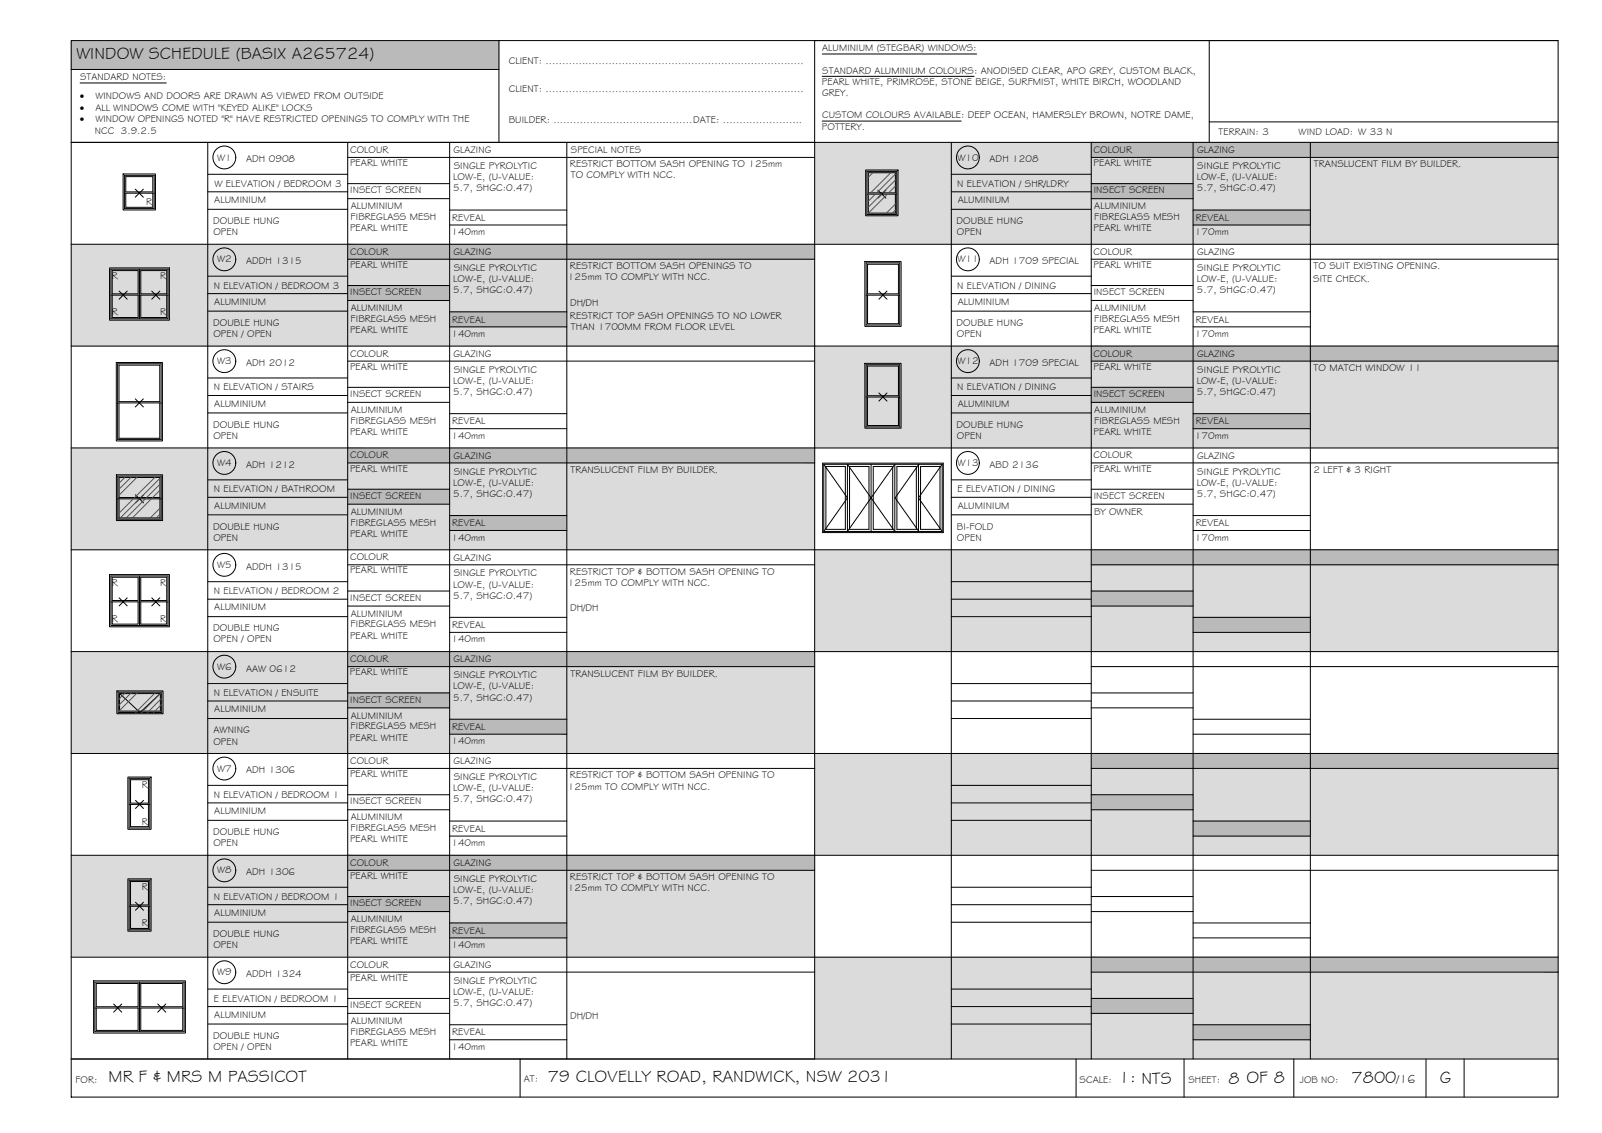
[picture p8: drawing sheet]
<svg xmlns="http://www.w3.org/2000/svg" width="420mm" height="297mm" viewBox="0 0 420 297" stroke-linecap="round" stroke-linejoin="round" font-family="sans-serif">
<!-- layer: WINDOW SCHEDULE HATCH -->
<g fill="#dbdbdb" stroke="#dbdbdb" stroke-width=".26">
<path d="M213.7 37.3l195 26.7v-26.7zM213.7 37.3l195 26.7h-195z"/>
<path d="M18.7 64l195 26.7v-26.7zM18.7 64l195 26.7h-195z"/>
<path d="M213.7 90.7l195 26.7v-26.7zM213.7 90.7l195 26.7h-195z"/>
<path d="M18.7 117.4l195 26.7v-26.7zM18.7 117.4l195 26.7h-195z"/>
<path d="M213.7 144.1l195 26.7v-26.7zM213.7 144.1l195 26.7h-195z"/>
<path d="M18.7 170.8l195 26.7v-26.7zM18.7 170.8l195 26.7h-195z"/>
<path d="M213.7 197.5l195 26.7v-26.7zM213.7 197.5l195 26.7h-195z"/>
<path d="M18.7 224.2l195 26.7v-26.7zM18.7 224.2l195 26.7h-195z"/>
<path d="M213.7 250.9l195 26.7v-26.7zM213.7 250.9l195 26.7h-195z"/>
</g>
<g fill="#bababa" stroke="#bababa" stroke-width=".26">
<path d="M18.7 10.6l112.2 7.6v-7.6zM18.7 10.6l112.2 7.6h-112.2z"/>
<path d="M286.2 37.3l122.5 4v-4zM286.2 37.3l122.5 4h-122.5z"/>
<path d="M286.2 48.1l26.7 4v-4zM286.2 48.1l26.7 4h-26.7z"/>
<path d="M312.9 55.1l30.8 3.9v-3.9zM312.9 55.1l30.8 3.9h-30.8z"/>
<path d="M91.2 64l122.5 4v-4zM91.2 64l122.5 4h-122.5z"/>
<path d="M91.2 74.9l26.7 3.9v-3.9zM91.2 74.9l26.7 3.9h-26.7z"/>
<path d="M117.9 81.8l30.8 3.9v-3.9zM117.9 81.8l30.8 3.9h-30.8z"/>
<path d="M286.2 90.7l122.5 4v-4zM286.2 90.7l122.5 4h-122.5z"/>
<path d="M286.2 101.6l26.7 3.9v-3.9zM286.2 101.6l26.7 3.9h-26.7z"/>
<path d="M312.9 108.5l30.8 3.9v-3.9zM312.9 108.5l30.8 3.9h-30.8z"/>
<path d="M91.2 117.4l122.5 4v-4zM91.2 117.4l122.5 4h-122.5z"/>
<path d="M91.2 128.3l26.7 3.9v-3.9zM91.2 128.3l26.7 3.9h-26.7z"/>
<path d="M117.9 135.2l30.8 3.9v-3.9zM117.9 135.2l30.8 3.9h-30.8z"/>
<path d="M286.2 144.1l122.5 4v-4zM286.2 144.1l122.5 4h-122.5z"/>
<path d="M286.2 155l26.7 3.9v-3.9zM286.2 155l26.7 3.9h-26.7z"/>
<path d="M312.9 161.9l30.8 3.9v-3.9zM312.9 161.9l30.8 3.9h-30.8z"/>
<path d="M91.2 170.8l122.5 4v-4zM91.2 170.8l122.5 4h-122.5z"/>
<path d="M91.2 181.6l26.7 4v-4zM91.2 181.6l26.7 4h-26.7z"/>
<path d="M117.9 188.6l30.8 3.9v-3.9zM117.9 188.6l30.8 3.9h-30.8z"/>
<path d="M286.2 197.5l122.5 4v-4zM286.2 197.5l122.5 4h-122.5z"/>
<path d="M286.2 208.4l26.7 3.9v-3.9zM286.2 208.4l26.7 3.9h-26.7z"/>
<path d="M312.9 215.3l30.8 3.9v-3.9zM312.9 215.3l30.8 3.9h-30.8z"/>
<path d="M91.2 224.2l122.5 4v-4zM91.2 224.2l122.5 4h-122.5z"/>
<path d="M91.2 235l26.7 4v-4zM91.2 235l26.7 4h-26.7z"/>
<path d="M117.9 242l30.8 3.9v-3.9zM117.9 242l30.8 3.9h-30.8z"/>
<path d="M286.2 250.9l122.5 4v-4zM286.2 250.9l122.5 4h-122.5z"/>
<path d="M286.2 261.8l26.7 3.9v-3.9zM286.2 261.8l26.7 3.9h-26.7z"/>
<path d="M312.9 268.7l30.8 3.9v-3.9zM312.9 268.7l30.8 3.9h-30.8z"/>
</g>
<!-- layer: BORDER -->
<g fill="none" stroke="#000" stroke-width=".26">
<path d="M18.7 10.6h390v277h-390zM18.7 18.2h112.2M130.9 10.6v26.7M317.1 10.6v26.7M408.7 10.6h-195v267M18.7 37.3h390M54.5 37.3v240.3M91.2 37.3v240.3M117.9 37.3v240.3M148.7 37.3v240.3M249.5 37.3v240.3M286.2 37.3v240.3"/>
<path d="M312.9 37.3v240.3M317.1 32h91.6M343.7 37.3v240.3M54.5 45.7h36.7M54.5 50.3h36.7M54.5 54.9h36.7M91.2 41.3h122.5M91.2 48.1h26.7M91.2 52.1h26.7M117.9 55.1h30.8M117.9 59h30.8M249.5 45.7h36.7"/>
<path d="M249.5 50.3h36.7M249.5 54.9h36.7M286.2 41.3h122.5M286.2 48.1h26.7M286.2 52.1h26.7M312.9 55.1h30.8M312.9 59h30.8M18.7 64h390M54.5 72.4h36.7M54.5 77h36.7M91.2 68h122.5M91.2 74.9h26.7"/>
<path d="M91.2 78.8h26.7M249.5 72.4h36.7M249.5 77h36.7M286.2 68h122.5M286.2 74.9h26.7M286.2 78.8h26.7M18.7 90.7h390M54.5 81.6h36.7M54.5 99.1h36.7M91.2 94.7h122.5M117.9 81.8h30.8M117.9 85.7h30.8"/>
<path d="M249.5 81.6h36.7M249.5 99.1h36.7M286.2 94.7h122.5M312.9 81.8h30.8M312.9 85.7h30.8M18.7 117.4h390M54.5 103.7h36.7M54.5 108.3h36.7M91.2 101.6h26.7M91.2 105.5h26.7M117.9 108.5h30.8M117.9 112.4h30.8"/>
<path d="M249.5 103.7h36.7M249.5 108.3h36.7M286.2 101.6h26.7M286.2 105.5h26.7M312.9 108.5h30.8M312.9 112.4h30.8M54.5 125.8h36.7M54.5 130.4h36.7M54.5 135h36.7M91.2 121.4h122.5M91.2 128.3h26.7M91.2 132.2h26.7"/>
<path d="M117.9 135.2h30.8M117.9 139.1h30.8M249.5 125.8h36.7M249.5 130.4h36.7M249.5 135h36.7M286.2 121.4h122.5M286.2 128.3h26.7M286.2 132.2h26.7M312.9 135.2h30.8M312.9 139.1h30.8M18.7 144.1h390M54.5 152.5h36.7"/>
<path d="M54.5 157.1h36.7M91.2 148.1h122.5M91.2 155h26.7M91.2 158.9h26.7M249.5 152.5h36.7M249.5 157.1h36.7M286.2 148.1h122.5M286.2 155h26.7M286.2 158.9h26.7M18.7 170.8h390M54.5 161.7h36.7M54.5 179.2h36.7"/>
<path d="M91.2 174.8h122.5M117.9 161.9h30.8M117.9 165.8h30.8M249.5 161.7h36.7M249.5 179.2h36.7M286.2 174.8h122.5M312.9 161.9h30.8M312.9 165.8h30.8M18.7 197.5h390M54.5 183.8h36.7M54.5 188.4h36.7M91.2 181.7h26.7"/>
<path d="M91.2 185.6h26.7M117.9 188.6h30.8M117.9 192.5h30.8M249.5 183.8h36.7M249.5 188.4h36.7M286.2 181.7h26.7M286.2 185.6h26.7M312.9 188.6h30.8M312.9 192.5h30.8M54.5 205.9h36.7M54.5 210.5h36.7M54.5 215.1h36.7"/>
<path d="M91.2 201.5h122.5M91.2 208.4h26.7M91.2 212.3h26.7M117.9 215.3h30.8M117.9 219.2h30.8M249.5 205.9h36.7M249.5 210.5h36.7M249.5 215.1h36.7M286.2 201.5h122.5M286.2 208.4h26.7M286.2 212.3h26.7M312.9 215.3h30.8"/>
<path d="M312.9 219.2h30.8M18.7 224.2h390M54.5 232.6h36.7M54.5 237.2h36.7M91.2 228.2h122.5M91.2 235h26.7M91.2 239h26.7M249.5 232.6h36.7M249.5 237.2h36.7M286.2 228.2h122.5M286.2 235h26.7M286.2 239h26.7"/>
<path d="M18.7 250.9h390M54.5 241.8h36.7M54.5 259.3h36.7M91.2 254.9h122.5M117.9 242h30.8M117.9 245.9h30.8M249.5 241.8h36.7M249.5 259.3h36.7M286.2 254.9h122.5M312.9 242h30.8M312.9 245.9h30.8M18.7 277.6h390"/>
<path d="M54.5 263.9h36.7M54.5 268.5h36.7M91.2 261.8h26.7M91.2 265.7h26.7M117.9 268.7h30.8M117.9 272.6h30.8M136.4 277.6v10M249.5 263.9h36.7M249.5 268.5h36.7M282.2 277.6v10M286.2 261.8h26.7M286.2 265.7h26.7"/>
<path d="M310.5 277.6v10M312.9 268.7h30.8M312.9 272.6h30.8M339.3 277.6v10M374 277.6v10M384 277.6v10"/>
</g>
<!-- layer: TEXT -->
<path d="M215.7 14.2h40.4M21 21.8h22.6M215.6 31.7h36.5M215.7 20h39.8" fill="none" stroke="#000" stroke-width=".26"/>
<!-- layer: WINDOWS -->
<g fill="none" stroke="#000" stroke-width=".26">
<path d="M32.6 46h7.8v8.7h-7.8zM32.6 50.6h7.8M33 46.3h7.1v4h-7.1zM33 50.6v3.7h7.1v-3.7M35.5 49.6l1 1 1.1-1M35.5 51.7l1-1.1 1.1 1.1M227.4 44.9h7.8v11.3h-7.8zM227.4 50.9h7.8M227.7 45.3h7.1v5.3h-7.1zM227.7 50.9v5h7.1v-5M230.2 49.8l1.1 1.1 1.1-1.1M230.2 52l1.1-1.1 1.1 1.1"/>
<path d="M29.1 70.6h15v13h-15zM29.1 77.4h15M29.4 77.4v5.8h6.8v-5.8M29.4 70.9h6.8v6.1h-6.8zM31.2 76.3l1.1 1.1 1.1-1.1M31.2 78.4l1.1-1 1.1 1M36.6 70.6v13M36.9 77.4v5.8h6.8v-5.8M36.9 70.9h6.8v6.1h-6.8zM39.8 76.3l1.1 1.1 1-1.1M39.8 78.4l1.1-1 1 1M227.2 77.4h8.8"/>
<path d="M227.2 68.9h8.8v16.3h-8.8zM227.5 69.3h8.1v7.7h-8.1zM227.5 77.4v7.5h8.1v-7.5M230.5 76.3l1.1 1.1 1-1.1M230.5 78.4l1.1-1 1 1M30.8 95.4h11.5v19.8h-11.5zM31.2 95.7h10.7v9.6h-10.7zM227.2 95.6h8.8v16.3h-8.8zM227.5 96h8.1v7.8h-8.1zM30.8 105.6h11.5M31.2 105.6v9.3h10.7v-9.3M35.5 104.6l1 1 1.1-1"/>
<path d="M35.5 106.7l1-1.1 1.1 1.1M227.2 104.1h8.8M227.5 104.1v7.5h8.1v-7.5M230.5 103l1.1 1.1 1-1.1M230.5 105.1l1.1-1 1 1M30.9 124.8h11.4v11.3h-11.4zM30.9 130.8h11.4M31.2 125.2h10.7v5.2h-10.7zM31.2 130.8v5h10.7v-5M35.5 129.7l1.1 1.1 1-1.1M35.5 131.8l1.1-1 1 1M216.1 121.7l6.2 8.8-6.2 8.8"/>
<path d="M216.1 121.7h31M216.1 121.7v17.6M216.1 139.3h31M216.6 122.3h5.1v16.5h-5.1zM222.3 121.7l6.2 8.8-6.2 8.8zM222.8 122.3h5.1v16.5h-5.1zM228.5 121.7v17.6M229 122.3h5.1v16.5h-5.1zM234.7 121.7v17.6l-6.2-8.8zM235.2 122.3h5.1v16.5h-5.1zM240.9 121.7v17.6M241 121.7l-6.2 8.8 6.2 8.8"/>
<path d="M241.4 122.3h5.1v16.5h-5.1zM247.1 121.7l-6.2 8.8 6.2 8.8M247.1 121.7v17.6M29.1 151h15v13h-15zM29.1 157.8h15M29.4 157.8v5.8h6.8v-5.8M29.4 151.3h6.8v6.1h-6.8zM31.2 156.7l1.1 1.1 1.1-1.1M31.2 158.8l1.1-1 1.1 1M36.6 151v13M36.9 157.8v5.8h6.8v-5.8M36.9 151.3h6.8v6.1h-6.8z"/>
<path d="M39.8 156.7l1.1 1.1 1-1.1M39.8 158.8l1.1-1 1 1M31 181.5l5.7 5.3 5.7-5.3M31 181.5h11.4M31 181.5v5.3h11.4v-5.3M31.4 181.8h10.7v4.6h-10.7zM33.9 204.1h5.4v13h-5.4zM33.9 210.9h5.4M34.2 204.4h4.7v6.2h-4.7zM34.2 210.9v5.8h4.7v-5.8M35.5 209.8l1.1 1.1 1-1.1M35.5 212l1.1-1.1 1 1.1"/>
<path d="M33.9 230.8h5.4v13h-5.4zM33.9 237.6h5.4M34.2 231.1h4.7v6.2h-4.7zM34.2 237.6v5.8h4.7v-5.8M35.5 236.5l1.1 1.1 1-1.1M35.5 238.6l1.1-1 1 1M24.9 257.5h23.4v13h-23.4zM25.2 257.8h11v6.1h-11zM36.6 257.5v13M36.9 257.8h11v6.1h-11zM24.9 264.3h23.4M25.2 264.3v5.8h11v-5.8"/>
<path d="M29.8 263.2l1.1 1.1 1-1.1M29.8 265.4l1.1-1.1 1 1.1M36.9 264.3v5.8h11v-5.8M41.4 263.2l1 1.1 1.1-1.1M41.4 265.4l1-1.1 1.1 1.1"/>
<circle cx="58.8" cy="41.3" r="3"/>
<circle cx="253.8" cy="41.3" r="3"/>
<circle cx="58.8" cy="68" r="3"/>
<circle cx="253.8" cy="68" r="3"/>
<circle cx="58.8" cy="94.7" r="3"/>
<circle cx="253.8" cy="94.7" r="3"/>
<circle cx="58.8" cy="121.4" r="3"/>
<circle cx="253.8" cy="121.4" r="3"/>
<circle cx="58.8" cy="148.1" r="3"/>
<circle cx="58.8" cy="174.8" r="3"/>
<circle cx="58.8" cy="201.5" r="3"/>
<circle cx="58.8" cy="228.2" r="3"/>
<circle cx="58.8" cy="254.9" r="3"/>
</g>
<!-- layer: NEWWORK -->
<g fill="none" stroke="#000" stroke-width=".26">
<path d="M32.3 45.6h8.5v9.4h-8.5zM227 44.6h8.5v12h-8.5zM28.7 70.2h15.7v13.7h-15.7zM226.8 68.6h9.5v17h-9.5zM30.5 95h12.1v20.6h-12.1zM226.8 95.3h9.5v17h-9.5zM30.5 124.5h12.1v12h-12.1zM215.8 121.4h31.6v18.2h-31.6zM28.7 150.6h15.7v13.7h-15.7zM30.7 181.1h12.1v6h-12.1zM33.5 203.7h6.1v13.7h-6.1zM33.5 230.4h6.1v13.7h-6.1z"/>
<path d="M24.5 257.1h24.1v13.7h-24.1z"/>
</g>
<!-- layer: HATCH -->
<g fill="none" stroke="#545454" stroke-width=".26">
<path d="M228 50.9l-.3 .3M228.9 45.3l-1.2 1.2M229.6 50.9l-1.9 1.8M231.1 50.9l-3.4 3.4M232.7 50.9l-5 5M233.6 45.3l-5.2 5.3M234.8 53.5l-2.3 2.4M234.8 45.6l-4.9 5M234.8 55.1l-.8 .8M234.8 47.2l-3.3 3.4M234.8 48.8l-1.7 1.8M32.7 125.2l-1.5 1.5"/>
<path d="M34.3 125.2l-3.1 3M35 130.8l-3.8 3.7M35.9 125.2l-4.7 4.6M36.5 130.8l-4.9 5M38.1 130.8l-5 5M39.7 130.8l-5 5M40.6 125.2l-5.3 5.2M41.9 133.3l-2.5 2.5M41.9 125.4l-5 5M41.9 134.8l-.9 1M41.9 127l-3.4 3.4M41.9 128.5l-1.9 1.9"/>
<path d="M31.4 181.5l-.4 .4M33 181.5l-2 2M34.6 181.5l-3.6 3.5M36.1 181.5l-5.1 5.1M40.9 181.5l-5.3 5.3M42.4 181.5l-5.3 5.3M42.4 183.1l-3.7 3.7M42.4 184.7l-2.1 2.1"/>
</g>
<g font-size="4.5">
<text x="20" y="15.6">WINDOW SCHEDULE (BASIX A265724)</text>
<text x="28.5" y="283.7">MR F &amp; MRS M PASSICOT</text>
<text x="143.6" y="283.7">79 CLOVELLY ROAD, RANDWICK, NSW 2031</text>
<text x="293.4" y="284">1: NTS</text>
<text x="322.2" y="284.2">8 OF 8</text>
<text x="354.5" y="283.9">7800</text>
<text x="377.6" y="283.8">G</text>
</g>
<text font-size="3.2" x="366.3" y="283.9">/16</text>
<g font-size="2.6">
<text x="133.4" y="16.9">CLIENT: ..............................................................................</text>
<text x="215.7" y="13.5">ALUMINIUM (STEGBAR) WINDOWS:</text>
<text x="21" y="21.1">STANDARD NOTES:</text>
<text x="215.6" y="22.2">PEARL WHITE, PRIMROSE, STONE BEIGE, SURFMIST, WHITE BIRCH, WOODLAND</text>
<text x="215.7" y="19.3">STANDARD ALUMINIUM COLOURS: ANODISED CLEAR, APO GREY, CUSTOM BLACK,</text>
<text x="21" y="26.1">·</text>
<text x="21" y="29.1">·</text>
<text x="25" y="29.1">ALL WINDOWS COME WITH &quot;KEYED ALIKE&quot; LOCKS</text>
<text x="25" y="26.1">WINDOWS AND DOORS ARE DRAWN AS VIEWED FROM OUTSIDE</text>
<text x="133.4" y="24">CLIENT: ..............................................................................</text>
<text x="215.6" y="25.2">GREY.</text>
<text x="21" y="32.1">·</text>
<text x="24.9" y="35.1">NCC 3.9.2.5</text>
<text x="25" y="32.1">WINDOW OPENINGS NOTED &quot;R&quot; HAVE RESTRICTED OPENINGS TO COMPLY WITH THE</text>
<text x="133.4" y="32.3">BUILDER: ..........................................DATE: ........................</text>
<text x="215.6" y="34">POTTERY.</text>
<text x="215.6" y="31">CUSTOM COLOURS AVAILABLE: DEEP OCEAN, HAMERSLEY BROWN, NOTRE DAME,</text>
<text x="319.6" y="35.4">TERRAIN: 3</text>
<text x="340.6" y="35.4">WIND LOAD: W 33 N</text>
<text x="91.8" y="40.1">COLOUR</text>
<text x="119" y="40.1">GLAZING</text>
<text x="149.7" y="40.1">SPECIAL NOTES</text>
<text x="286.8" y="40.1">COLOUR</text>
<text x="314" y="40.1">GLAZING</text>
<text x="57" y="42.1">W1</text>
<text x="64.5" y="42.5">ADH 0908</text>
<text x="91.8" y="43.5">PEARL WHITE</text>
<text x="118.9" y="47.2">LOW-E, (U-VALUE:</text>
<text x="119" y="44.3">SINGLE PYROLYTIC</text>
<text x="149.5" y="43.9">RESTRICT BOTTOM SASH OPENING TO 125mm</text>
<text x="149.7" y="46.8">TO COMPLY WITH NCC.</text>
<text x="251.1" y="42.1">W10</text>
<text x="259.5" y="42.5">ADH 1208</text>
<text x="286.8" y="43.5">PEARL WHITE</text>
<text x="313.9" y="47.2">LOW-E, (U-VALUE:</text>
<text x="314" y="44.3">SINGLE PYROLYTIC</text>
<text x="344.6" y="43.9">TRANSLUCENT FILM BY BUILDER.</text>
<text x="38.3" y="53.8">R</text>
<text x="56.2" y="53.2">ALUMINIUM</text>
<text x="56.2" y="49">W ELEVATION / BEDROOM 3</text>
<text x="91.8" y="50.7">INSECT SCREEN</text>
<text x="118.9" y="50.2">5.7, SHGC:0.47)</text>
<text x="251.1" y="49">N ELEVATION / SHR/LDRY</text>
<text x="251.2" y="53.2">ALUMINIUM</text>
<text x="286.9" y="50.7">INSECT SCREEN</text>
<text x="313.9" y="50.2">5.7, SHGC:0.47)</text>
<text x="55.9" y="58.8">DOUBLE HUNG</text>
<text x="92" y="57.7">FIBREGLASS MESH</text>
<text x="92" y="54.9">ALUMINIUM</text>
<text x="118.6" y="57.9">REVEAL</text>
<text x="250.9" y="58.8">DOUBLE HUNG</text>
<text x="287" y="57.7">FIBREGLASS MESH</text>
<text x="287" y="54.9">ALUMINIUM</text>
<text x="313.6" y="57.9">REVEAL</text>
<text x="56" y="61.7">OPEN</text>
<text x="91.8" y="60.7">PEARL WHITE</text>
<text x="118.4" y="61.7">140mm</text>
<text x="251" y="61.7">OPEN</text>
<text x="286.8" y="60.7">PEARL WHITE</text>
<text x="313.4" y="61.7">170mm</text>
<text x="57" y="68.8">W2</text>
<text x="64.5" y="69.2">ADDH 1315</text>
<text x="91.8" y="70.2">PEARL WHITE</text>
<text x="91.8" y="66.8">COLOUR</text>
<text x="119" y="66.9">GLAZING</text>
<text x="119" y="71">SINGLE PYROLYTIC</text>
<text x="149.5" y="70.6">RESTRICT BOTTOM SASH OPENINGS TO</text>
<text x="251.1" y="68.8">W11</text>
<text x="259.5" y="69.3">ADH 1709 SPECIAL</text>
<text x="286.8" y="70.2">PEARL WHITE</text>
<text x="286.8" y="66.8">COLOUR</text>
<text x="314" y="66.9">GLAZING</text>
<text x="314" y="71">SINGLE PYROLYTIC</text>
<text x="344.5" y="70.5">TO SUIT EXISTING OPENING.</text>
<text x="29.3" y="73.1">R</text>
<text x="42" y="73.1">R</text>
<text x="56.1" y="75.7">N ELEVATION / BEDROOM 3</text>
<text x="91.8" y="77.4">INSECT SCREEN</text>
<text x="118.9" y="73.9">LOW-E, (U-VALUE:</text>
<text x="118.9" y="76.9">5.7, SHGC:0.47)</text>
<text x="149" y="73.5">125mm TO COMPLY WITH NCC.</text>
<text x="251.1" y="75.7">N ELEVATION / DINING</text>
<text x="286.9" y="77.4">INSECT SCREEN</text>
<text x="313.9" y="73.9">LOW-E, (U-VALUE:</text>
<text x="313.9" y="76.9">5.7, SHGC:0.47)</text>
<text x="344.4" y="73.8">SITE CHECK.</text>
<text x="29.3" y="82.7">R</text>
<text x="42" y="82.7">R</text>
<text x="56.2" y="79.9">ALUMINIUM</text>
<text x="92" y="81.6">ALUMINIUM</text>
<text x="149.5" y="83.6">RESTRICT TOP SASH OPENINGS TO NO LOWER</text>
<text x="149.5" y="80.3">DH/DH</text>
<text x="251.2" y="79.9">ALUMINIUM</text>
<text x="287" y="81.6">ALUMINIUM</text>
<text x="55.9" y="85.4">DOUBLE HUNG</text>
<text x="56" y="88.3">OPEN / OPEN</text>
<text x="91.8" y="87.4">PEARL WHITE</text>
<text x="92" y="84.4">FIBREGLASS MESH</text>
<text x="118.4" y="88.3">140mm</text>
<text x="118.6" y="84.6">REVEAL</text>
<text x="149.7" y="86.5">THAN 1700MM FROM FLOOR LEVEL</text>
<text x="250.9" y="85.5">DOUBLE HUNG</text>
<text x="251" y="88.4">OPEN</text>
<text x="286.8" y="87.4">PEARL WHITE</text>
<text x="287" y="84.4">FIBREGLASS MESH</text>
<text x="313.4" y="88.3">170mm</text>
<text x="313.6" y="84.6">REVEAL</text>
<text x="57" y="95.5">W3</text>
<text x="64.5" y="95.9">ADH 2012</text>
<text x="91.8" y="93.5">COLOUR</text>
<text x="119" y="93.5">GLAZING</text>
<text x="251.1" y="95.5">W12</text>
<text x="259.5" y="96">ADH 1709 SPECIAL</text>
<text x="286.8" y="93.5">COLOUR</text>
<text x="314" y="93.5">GLAZING</text>
<text x="91.8" y="96.9">PEARL WHITE</text>
<text x="118.9" y="100.6">LOW-E, (U-VALUE:</text>
<text x="119" y="97.7">SINGLE PYROLYTIC</text>
<text x="286.8" y="96.9">PEARL WHITE</text>
<text x="313.9" y="100.6">LOW-E, (U-VALUE:</text>
<text x="314" y="97.7">SINGLE PYROLYTIC</text>
<text x="344.5" y="97.2">TO MATCH WINDOW 11</text>
<text x="56.1" y="102.4">N ELEVATION / STAIRS</text>
<text x="56.2" y="106.7">ALUMINIUM</text>
<text x="91.8" y="104.1">INSECT SCREEN</text>
<text x="118.9" y="103.6">5.7, SHGC:0.47)</text>
<text x="251.1" y="102.4">N ELEVATION / DINING</text>
<text x="251.2" y="106.7">ALUMINIUM</text>
<text x="286.9" y="104.1">INSECT SCREEN</text>
<text x="313.9" y="103.6">5.7, SHGC:0.47)</text>
<text x="55.9" y="112.2">DOUBLE HUNG</text>
<text x="92" y="111.1">FIBREGLASS MESH</text>
<text x="92" y="108.3">ALUMINIUM</text>
<text x="118.6" y="111.3">REVEAL</text>
<text x="250.9" y="112.2">DOUBLE HUNG</text>
<text x="287" y="111.1">FIBREGLASS MESH</text>
<text x="287" y="108.3">ALUMINIUM</text>
<text x="313.6" y="111.3">REVEAL</text>
<text x="56" y="115.1">OPEN</text>
<text x="91.8" y="114.1">PEARL WHITE</text>
<text x="118.4" y="115">140mm</text>
<text x="251" y="115.1">OPEN</text>
<text x="286.8" y="114.1">PEARL WHITE</text>
<text x="313.4" y="115">170mm</text>
<text x="57" y="122.2">W4</text>
<text x="64.5" y="122.6">ADH 1212</text>
<text x="91.8" y="123.6">PEARL WHITE</text>
<text x="91.8" y="120.2">COLOUR</text>
<text x="119" y="120.3">GLAZING</text>
<text x="119" y="124.4">SINGLE PYROLYTIC</text>
<text x="149.6" y="124">TRANSLUCENT FILM BY BUILDER.</text>
<text x="251.1" y="122.2">W13</text>
<text x="259.5" y="122.6">ABD 2136</text>
<text x="286.8" y="123.6">PEARL WHITE</text>
<text x="286.8" y="120.2">COLOUR</text>
<text x="314" y="120.3">GLAZING</text>
<text x="314" y="124.4">SINGLE PYROLYTIC</text>
<text x="344.5" y="124">2 LEFT &amp; 3 RIGHT</text>
<text x="56.1" y="129.1">N ELEVATION / BATHROOM</text>
<text x="91.8" y="130.8">INSECT SCREEN</text>
<text x="118.9" y="127.4">LOW-E, (U-VALUE:</text>
<text x="118.9" y="130.3">5.7, SHGC:0.47)</text>
<text x="251.1" y="129.1">E ELEVATION / DINING</text>
<text x="286.9" y="130.8">INSECT SCREEN</text>
<text x="313.9" y="127.4">LOW-E, (U-VALUE:</text>
<text x="313.9" y="130.3">5.7, SHGC:0.47)</text>
<text x="56.2" y="133.3">ALUMINIUM</text>
<text x="92" y="137.8">FIBREGLASS MESH</text>
<text x="92" y="135">ALUMINIUM</text>
<text x="118.6" y="138">REVEAL</text>
<text x="251.2" y="133.3">ALUMINIUM</text>
<text x="286.9" y="135">BY OWNER</text>
<text x="313.6" y="138">REVEAL</text>
<text x="55.9" y="138.9">DOUBLE HUNG</text>
<text x="56" y="141.8">OPEN</text>
<text x="91.8" y="140.8">PEARL WHITE</text>
<text x="118.4" y="141.7">140mm</text>
<text x="251" y="138.9">BI-FOLD</text>
<text x="251" y="141.8">OPEN</text>
<text x="313.4" y="141.7">170mm</text>
<text x="57" y="148.9">W5</text>
<text x="64.5" y="149.3">ADDH 1315</text>
<text x="91.8" y="146.9">COLOUR</text>
<text x="119" y="147">GLAZING</text>
<text x="29.3" y="153.6">R</text>
<text x="42" y="153.6">R</text>
<text x="56.1" y="155.8">N ELEVATION / BEDROOM 2</text>
<text x="91.8" y="150.3">PEARL WHITE</text>
<text x="118.9" y="154">LOW-E, (U-VALUE:</text>
<text x="119" y="151.1">SINGLE PYROLYTIC</text>
<text x="149" y="153.6">125mm TO COMPLY WITH NCC.</text>
<text x="149.5" y="150.7">RESTRICT TOP &amp; BOTTOM SASH OPENING TO</text>
<text x="56.2" y="160">ALUMINIUM</text>
<text x="91.8" y="157.5">INSECT SCREEN</text>
<text x="92" y="161.7">ALUMINIUM</text>
<text x="118.9" y="157">5.7, SHGC:0.47)</text>
<text x="149.5" y="160.1">DH/DH</text>
<text x="29.3" y="163.1">R</text>
<text x="42" y="163.1">R</text>
<text x="55.9" y="165.5">DOUBLE HUNG</text>
<text x="91.8" y="167.5">PEARL WHITE</text>
<text x="92" y="164.5">FIBREGLASS MESH</text>
<text x="118.6" y="164.7">REVEAL</text>
<text x="56" y="168.4">OPEN / OPEN</text>
<text x="91.8" y="173.6">COLOUR</text>
<text x="118.4" y="168.4">140mm</text>
<text x="119" y="173.6">GLAZING</text>
<text x="57" y="175.6">W6</text>
<text x="64.5" y="176.1">AAW 0612</text>
<text x="91.8" y="177">PEARL WHITE</text>
<text x="119" y="177.8">SINGLE PYROLYTIC</text>
<text x="149.6" y="177.4">TRANSLUCENT FILM BY BUILDER.</text>
<text x="56.1" y="182.5">N ELEVATION / ENSUITE</text>
<text x="91.8" y="184.2">INSECT SCREEN</text>
<text x="118.9" y="180.7">LOW-E, (U-VALUE:</text>
<text x="118.9" y="183.7">5.7, SHGC:0.47)</text>
<text x="56.2" y="186.7">ALUMINIUM</text>
<text x="92" y="191.2">FIBREGLASS MESH</text>
<text x="92" y="188.4">ALUMINIUM</text>
<text x="118.6" y="191.4">REVEAL</text>
<text x="56" y="195.2">OPEN</text>
<text x="56" y="192.3">AWNING</text>
<text x="91.8" y="194.2">PEARL WHITE</text>
<text x="118.4" y="195.1">140mm</text>
<text x="57" y="202.3">W7</text>
<text x="64.5" y="202.7">ADH 1306</text>
<text x="91.8" y="203.7">PEARL WHITE</text>
<text x="91.8" y="200.3">COLOUR</text>
<text x="119" y="200.4">GLAZING</text>
<text x="37.2" y="206.6">R</text>
<text x="56.1" y="209.2">N ELEVATION / BEDROOM 1</text>
<text x="118.9" y="207.4">LOW-E, (U-VALUE:</text>
<text x="119" y="204.5">SINGLE PYROLYTIC</text>
<text x="149" y="207">125mm TO COMPLY WITH NCC.</text>
<text x="149.5" y="204.1">RESTRICT TOP &amp; BOTTOM SASH OPENING TO</text>
<text x="56.2" y="213.4">ALUMINIUM</text>
<text x="91.8" y="210.9">INSECT SCREEN</text>
<text x="92" y="215.1">ALUMINIUM</text>
<text x="118.9" y="210.4">5.7, SHGC:0.47)</text>
<text x="37.2" y="216.2">R</text>
<text x="55.9" y="219">DOUBLE HUNG</text>
<text x="56" y="221.9">OPEN</text>
<text x="91.8" y="220.9">PEARL WHITE</text>
<text x="92" y="217.9">FIBREGLASS MESH</text>
<text x="118.4" y="221.8">140mm</text>
<text x="118.6" y="218.1">REVEAL</text>
<text x="91.8" y="227">COLOUR</text>
<text x="119" y="227">GLAZING</text>
<text x="37.2" y="233.3">R</text>
<text x="57" y="229">W8</text>
<text x="64.5" y="229.5">ADH 1306</text>
<text x="91.8" y="230.4">PEARL WHITE</text>
<text x="119" y="231.2">SINGLE PYROLYTIC</text>
<text x="149" y="233.7">125mm TO COMPLY WITH NCC.</text>
<text x="149.5" y="230.8">RESTRICT TOP &amp; BOTTOM SASH OPENING TO</text>
<text x="56.1" y="235.9">N ELEVATION / BEDROOM 1</text>
<text x="91.8" y="237.6">INSECT SCREEN</text>
<text x="118.9" y="234.1">LOW-E, (U-VALUE:</text>
<text x="118.9" y="237.1">5.7, SHGC:0.47)</text>
<text x="37.2" y="242.9">R</text>
<text x="55.9" y="245.7">DOUBLE HUNG</text>
<text x="56.2" y="240.1">ALUMINIUM</text>
<text x="92" y="244.6">FIBREGLASS MESH</text>
<text x="92" y="241.8">ALUMINIUM</text>
<text x="118.6" y="244.8">REVEAL</text>
<text x="56" y="248.6">OPEN</text>
<text x="91.8" y="247.6">PEARL WHITE</text>
<text x="118.4" y="248.6">140mm</text>
<text x="57" y="255.7">W9</text>
<text x="64.5" y="256.1">ADDH 1324</text>
<text x="91.8" y="257.1">PEARL WHITE</text>
<text x="91.8" y="253.7">COLOUR</text>
<text x="119" y="253.8">GLAZING</text>
<text x="119" y="257.9">SINGLE PYROLYTIC</text>
<text x="56.1" y="262.6">E ELEVATION / BEDROOM 1</text>
<text x="118.9" y="260.9">LOW-E, (U-VALUE:</text>
<text x="118.9" y="263.8">5.7, SHGC:0.47)</text>
<text x="56.2" y="266.8">ALUMINIUM</text>
<text x="91.8" y="264.3">INSECT SCREEN</text>
<text x="92" y="268.5">ALUMINIUM</text>
<text x="149.5" y="267.2">DH/DH</text>
<text x="55.9" y="272.3">DOUBLE HUNG</text>
<text x="56" y="275.2">OPEN / OPEN</text>
<text x="91.8" y="274.3">PEARL WHITE</text>
<text x="92" y="271.3">FIBREGLASS MESH</text>
<text x="118.4" y="275.2">140mm</text>
<text x="118.6" y="271.5">REVEAL</text>
<text x="19.8" y="283.8">FOR:</text>
<text x="137.4" y="283.7">AT:</text>
<text x="283.1" y="284">SCALE:</text>
<text x="311.7" y="284">SHEET:</text>
<text x="340.9" y="284">JOB NO:</text>
</g>
</svg>
